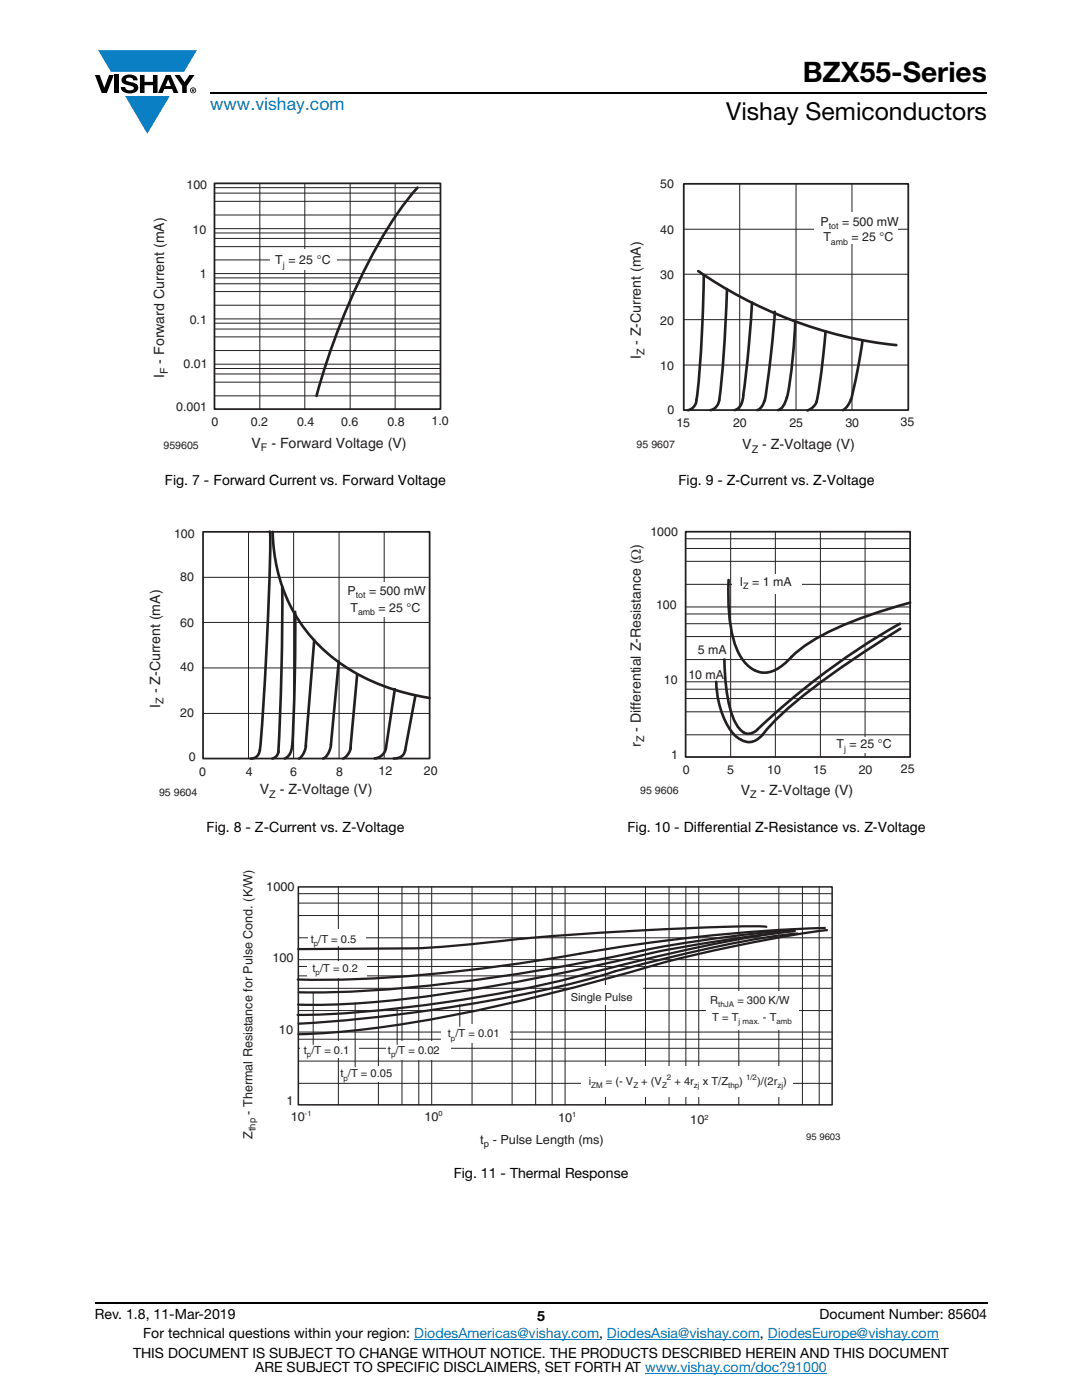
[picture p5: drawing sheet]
<svg xmlns="http://www.w3.org/2000/svg" width="216mm" height="279mm" viewBox="0 0 216 279" stroke-linecap="round" stroke-linejoin="round" font-family="sans-serif">
<g fill="#0a7fc3">
<path d="M19.6 10h19.7l-2.6 4.3h-1.1h-13.5z"/>
<path d="M25 19.2h8.9l-4.5 7.5z"/>
</g>
<g fill="#000">
<path d="M18.9 15h1l.9 2.5 1-2.5h.9l-1.4 3.6h-1zM22.9 15h.9v3.6h-.9zM24.6 15.3a2.1 2.1 0 0 1 2.8 .3l.1 .4h-.9a.79 .79 0 0 0-.7-.5 .79 .79 0 0 0-.8 .4l.3 .3 1 .2a1.08 1.08 0 0 1 1.2 1 1.08 1.08 0 0 1-1.1 1.2 1.73 1.73 0 0 1-2.4-1.2h.9a.96 .96 0 0 0 .8 .6 .96 .96 0 0 0 .9-.4 1.31 1.31 0 0 0-1.2-.6 1.03 1.03 0 0 1-1.1-.6 1.03 1.03 0 0 1 .2-1.1zM27.9 15h.9v1.3h1.7v-1.3h.9v3.6h-.9v-1.6h-1.7v1.6h-.9zM34.8 15h1.1l.9 1.4 1-1.4h1l-1.5 2.2v1.4h-.9v-1.4z"/>
<path d="M33.6 15.9l.5 1.3h-1.1zM33.1 15l-1.6 3.6h1l.3-.8h1.5l.3 .8h1l-1.6-3.6z"/>
<path d="M38.4 17.8h.2v.2h-.2zM38.3 17.7v.7h.1v-.3l.4 .3-.2-.3 .2-.2-.1-.2z"/>
<path d="M38.1 18a.46 .46 0 0 1 .9 0 .46 .46 0 0 1-.9 0zM37.9 18a.6 .6 0 0 0 1.2 0 .6 .6 0 0 0-1.2 0z"/>
</g>
<path d="M42 18.6h155M18.9 260h178.1" fill="none" stroke="#000" stroke-width=".36"/>
<path d="M82.6 267.3h36.9M121.1 267.3h30.5M128.7 274h36.3M153.2 267.3h34.1" fill="none" stroke="#067ec4" stroke-width=".2"/>
<path d="M42.8 36.6h45.1v45.1h-45.1z" fill="none" stroke="#231f20" stroke-width=".35"/>
<g fill="none" stroke="#231f20" stroke-width=".2">
<path d="M42.8 37.5h45.1M42.8 38.5h45.1M51.8 36.6v45.1M60.8 36.6v45.1M69.9 36.6v45.1M78.8 36.6v45.1M42.8 55.5h45.1M42.8 56.6h45.1M42.8 58.2h45.1M42.8 46.5h45.1M42.8 47.6h45.1M42.8 49.2h45.1"/>
<path d="M42.8 51.9h45.1M42.8 40.2h45.1M42.8 42.9h45.1M42.8 54.6h45.1M42.8 45.6h45.1M42.8 73.5h45.1M42.8 74.6h45.1M42.8 76.3h45.1M42.8 79h45.1M42.8 64.5h45.1M42.8 65.7h45.1M42.8 67.2h45.1"/>
<path d="M42.8 70h45.1M42.8 60.9h45.1M42.8 72.7h45.1M42.8 63.6h45.1"/>
</g>
<path d="M83.3 37.5a87.3 87.3 0 0 0-13.7 23.1l-3.4 8.8-3 9.6" fill="none" stroke="#231f20" stroke-width=".53"/>
<path d="M53.9 49.8h13.2v4h-13.2z" fill="#fff"/>
<path d="M40.5 106.1h45.2v45.3h-45.2z" fill="none" stroke="#231f20" stroke-width=".35"/>
<path d="M40.5 115.2h45.2M49.6 106.1v45.3M58.6 106.1v45.3M67.7 106.1v45.3M76.7 106.1v45.3M40.5 133.3h45.2M40.5 124.2h45.2M40.5 142.4h45.2" fill="none" stroke="#231f20" stroke-width=".2"/>
<g fill="none" stroke="#231f20" stroke-width=".53">
<path d="M53.8 106.1a387.4 387.4 0 0 1-1 30.4l-.9 12.6a1.94 1.94 0 0 1-1.9 2.3M54.4 106.1a32.3 32.3 0 0 0 21.6 30.6 47.1 47.1 0 0 0 9.7 2.6M56.3 117.1l-.1 16.9-.7 16.1M58.9 122.1l-.1 14.5-.5 12.3M62.7 127.7l-1.7 21.2M67.6 132.1l-1.6 16.5a3.6 3.6 0 0 1-1.5 2.8M71.3 134.6l-1.4 14.7M78.8 137.5l-1.8 11.8a2.49 2.49 0 0 1-2.3 2.1M82.9 138.8l-2.1 10.9a1.97 1.97 0 0 1-2.2 1.7M55.6 149.9l-.4 .9-.4 .4-.5 .2M58.3 148.9a2.57 2.57 0 0 1-1.5 2.5M61 148.8a3.6 3.6 0 0 1-1.4 2.6"/>
<path d="M70 149.2a2.96 2.96 0 0 1-1.6 2.2"/>
</g>
<path d="M68 116.1h14.8v7h-14.8z" fill-rule="evenodd" fill="#fff"/>
<path d="M136.4 36.7h44.8v45.1h-44.8z" fill="none" stroke="#231f20" stroke-width=".35"/>
<path d="M147.6 36.7v45.1M158.8 36.7v45.1M170 36.7v45.1M136.4 54.7h44.8M136.4 45.7h44.8M136.4 72.9h44.8M136.4 63.8h44.8" fill="none" stroke="#231f20" stroke-width=".2"/>
<path d="M139.3 54.1a85.8 85.8 0 0 0 39.5 14.8M140.4 54.9v.8a226.2 226.2 0 0 1-1.6 24.8l-.6 .9-.9 .5M145.1 57.7a199 199 0 0 1-1.7 22.7l-.4 .7a1.8 1.8 0 0 1-1.2 .7M148.3 78.9a2.82 2.82 0 0 1-1.7 2.9M150.1 60.4l-.8 9.4-1 9.1M152.5 80a2.7 2.7 0 0 1-1.4 1.8M154.6 62.2a198.9 198.9 0 0 1-2 17.8M158.7 64.4a99.4 99.4 0 0 1-1.7 14.9l-.2 .7a2.68 2.68 0 0 1-1.5 1.8M164.7 66.1a119.5 119.5 0 0 1-1.9 14.4l-.7 .9-1 .5M169.8 79.6a4 4 0 0 1-1.6 2.2M172.1 67.9a106.3 106.3 0 0 1-2.4 12.1" fill="none" stroke="#231f20" stroke-width=".53"/>
<path d="M162.4 42.5h16.7v6.2h-16.7z" fill="#fff"/>
<path d="M136.8 106.1h44.8v45h-44.8z" fill="none" stroke="#231f20" stroke-width=".35"/>
<g fill="none" stroke="#231f20" stroke-width=".2">
<path d="M136.8 107.5h44.8M136.8 109.5h44.8M136.8 112h44.8M136.8 116.6h44.8M145.8 106.1v45M154.7 106.1v45M163.7 106.1v45M172.6 106.1v45M136.8 136.1h44.8M136.8 121.1h44.8M136.8 137.5h44.8M136.8 139.4h44.8"/>
<path d="M136.8 122.5h44.8M136.8 124.5h44.8M136.8 127h44.8M136.8 131.6h44.8M136.8 142.1h44.8M136.8 146.6h44.8"/>
</g>
<path d="M145.4 115.7a34.2 34.2 0 0 0 1.7 14.1 6.6 6.6 0 0 0 4.5 4.3 5.6 5.6 0 0 0 4.9-1.6 30.6 30.6 0 0 1 11.9-7.8l7-2.6 6.2-1.8M142.9 136.1a18 18 0 0 0 3.4 10.3l1.1 1 .5 .2M179.6 124.5a146.4 146.4 0 0 0-28.7 21.3 2.19 2.19 0 0 1-3.5-.5 18 18 0 0 1-2.6-8.7l-.3-5M179.6 125.5a159.8 159.8 0 0 0-24.1 17.4l-3.3 3.6M152.2 146.6a3.2 3.2 0 0 1-4.3 1.1" fill="none" stroke="#231f20" stroke-width=".53"/>
<g fill="#fff">
<path d="M166.9 147.1h11.3v3.1h-11.3z"/>
<path d="M146.2 114.7h13.8v3.8h-13.8z"/>
</g>
<path d="M59.5 177h106.5v43.5h-106.5z" fill="none" stroke="#231f20" stroke-width=".3"/>
<g fill="none" stroke="#231f20" stroke-width=".2">
<path d="M59.5 178.4h106.5M67.5 177v43.5M75.5 177v43.5M80.2 177v43.5M83.6 177v43.5M86.1 177v43.5M94.2 177v43.5M102.2 177v43.5M106.9 177v43.5M110.2 177v43.5M112.8 177v43.5M120.8 177v43.5"/>
<path d="M128.8 177v43.5M133.5 177v43.5M136.9 177v43.5M139.4 177v43.5M147.4 177v43.5M155.4 177v43.5M160.1 177v43.5M163.5 177v43.5M59.5 192.9h106.5M59.5 194.8h106.5M59.5 197.2h106.5M59.5 180.2h106.5"/>
<path d="M59.5 182.7h106.5M59.5 187.2h106.5M59.5 191.5h106.5M59.5 207.4h106.5M59.5 209.2h106.5M59.5 211.8h106.5M59.5 216.2h106.5M59.5 201.7h106.5M59.5 206h106.5"/>
</g>
<g fill="#fff">
<path d="M61.5 185.4h11.5v3.4h-11.5z" fill-rule="evenodd"/>
<path d="M61.3 191.7h11.9v3.4h-11.9z" fill-rule="evenodd"/>
<path d="M59.9 207.8h11.8v3.3h-11.8z" fill-rule="evenodd"/>
<path d="M77 207.8h12.8v3.6h-12.8z" fill-rule="evenodd"/>
<path d="M88.1 204.4h13.6v3.6h-13.6z" fill-rule="evenodd"/>
<path d="M113.7 196.6h14.5v4h-14.5z" fill-rule="evenodd"/>
<path d="M140.9 197.9h18.5v7.6h-18.5z" fill-rule="evenodd"/>
</g>
<g fill="#fff">
<path d="M68 212.8h11.9v3.1h-11.9z"/>
<path d="M116 212.8h42.2v6.2h-42.2z"/>
</g>
<path d="M104 187.3l-10.8 1.2-9.2 .7-24.5 .2M152.9 185a272.6 272.6 0 0 0-25.4 .7l-13.4 .8-10.2 .9M158.4 185.5a271.4 271.4 0 0 0-31.4 4.5 352.9 352.9 0 0 1-60.7 8h-6.7M158.5 185.8a317 317 0 0 0-28.3 4.4 380.9 380.9 0 0 1-57.3 9.9l-7.1 .4h-6.3M158.6 185.8a311.3 311.3 0 0 0-41.7 8.6 263.4 263.4 0 0 1-56.2 8.1h-1.3M159.1 186.3a225.7 225.7 0 0 0-33.9 6.9 279.8 279.8 0 0 1-51 9.9l-8.5 .8-6.1 .4M164.6 185.2a357.3 357.3 0 0 0-54.4 6.1 283 283 0 0 1-50.8 4.2M165 185.6a285.8 285.8 0 0 0-34 6.9 372.9 372.9 0 0 1-57.3 12.8l-7.4 .8-6.8 .3" fill="none" stroke="#231f20" stroke-width=".45"/>
<path d="M62.5 198.1v10.4M70.9 200.1v12.8M79.2 201.3v7.2M91.7 200.5v4.3" fill="none" stroke="#231f20" stroke-width=".2"/>
<text font-size="5.6" x="160.2" y="16.4">BZX55-Series</text>
<text font-size="4.9" x="144.9" y="24">Vishay Semiconductors</text>
<text font-size="3.5" fill="#067ec4" x="42" y="21.9">www.vishay.com</text>
<g font-size="2.8" fill="#231f20">
<text x="127.9" y="71.7" transform="rotate(-90 127.9 71.7)">I</text>
<text x="127.9" y="68.9" transform="rotate(-90 127.9 68.9)">- Z-Current (mA)</text>
<text x="32.8" y="75.4" transform="rotate(-90 32.8 75.4)">I</text>
<text x="32.8" y="72.6" transform="rotate(-90 32.8 72.6)">- Forward Current (mA)</text>
<text x="50.2" y="89.4">V</text>
<text x="54.1" y="89.4">- Forward Voltage (V)</text>
<text x="148.1" y="89.7">V</text>
<text x="152.1" y="89.7">- Z-Voltage (V)</text>
<text x="31.9" y="141.2" transform="rotate(-90 31.9 141.2)">I</text>
<text x="31.9" y="138.4" transform="rotate(-90 31.9 138.4)">- Z-Current (mA)</text>
<text x="127.9" y="149" transform="rotate(-90 127.9 149)">r</text>
<text x="127.9" y="146" transform="rotate(-90 127.9 146)">- Differential Z-Resistance (Ω)</text>
<text x="51.9" y="158.5">V</text>
<text x="55.8" y="158.5">- Z-Voltage (V)</text>
<text x="147.8" y="158.6">V</text>
<text x="151.8" y="158.6">- Z-Voltage (V)</text>
</g>
<g font-size="2.8">
<text x="32.9" y="96.8">Fig. 7 - Forward Current vs. Forward Voltage</text>
<text x="135.4" y="96.8">Fig. 9 - Z-Current vs. Z-Voltage</text>
<text x="41.2" y="166">Fig. 8 - Z-Current vs. Z-Voltage</text>
<text x="125.2" y="166">Fig. 10 - Differential Z-Resistance vs. Z-Voltage</text>
<text x="90.5" y="235.2">Fig. 11 - Thermal Response</text>
<text x="18.9" y="263.3">Rev. 1.8, 11-Mar-2019</text>
<text x="107.2" y="263.6">5</text>
<text x="163.6" y="263.3">Document Number: 85604</text>
<text x="28.6" y="267.1">For technical questions within your region: DiodesAmericas@vishay.com, DiodesAsia@vishay.com, DiodesEurope@vishay.com</text>
<text x="26.5" y="271">THIS DOCUMENT IS SUBJECT TO CHANGE WITHOUT NOTICE. THE PRODUCTS DESCRIBED HEREIN AND THIS DOCUMENT</text>
<text x="50.9" y="273.8">ARE SUBJECT TO SPECIFIC DISCLAIMERS, SET FORTH AT www.vishay.com/doc?91000</text>
</g>
<g font-size="2.5" fill="#231f20">
<text x="37.2" y="37.7">100</text>
<text x="131.7" y="37.5">50</text>
<text x="38.4" y="46.6">10</text>
<text x="131.7" y="46.8">40</text>
<text x="163.7" y="45">P</text>
<text x="168" y="45">= 500 mW</text>
<text x="54.9" y="52.7">T = 25 °C</text>
<text x="164.3" y="48.1">T</text>
<text x="169.9" y="48.1">= 25 °C</text>
<text x="39.9" y="55.5">1</text>
<text x="131.7" y="55.6">30</text>
<text x="37.8" y="64.7">0.1</text>
<text x="131.7" y="64.8">20</text>
<text x="36.6" y="73.4">0.01</text>
<text x="131.7" y="73.9">10</text>
<text x="35.2" y="82.1">0.001</text>
<text x="133.2" y="82.7">0</text>
<text x="42.2" y="85.1">0</text>
<text x="50.1" y="85.1">0.2</text>
<text x="59.3" y="85.1">0.4</text>
<text x="68.1" y="85.1">0.6</text>
<text x="77.3" y="85.1">0.8</text>
<text x="86.1" y="84.8">1.0</text>
<text x="135" y="85.3">15</text>
<text x="146.3" y="85.3">20</text>
<text x="157.5" y="85.3">25</text>
<text x="168.7" y="85.3">30</text>
<text x="179.7" y="85">35</text>
<text x="34.7" y="107.3">100</text>
<text x="129.8" y="106.9">1000</text>
<text x="35.9" y="115.9">80</text>
<text x="69.4" y="118.7">P</text>
<text x="73.7" y="118.7">= 500 mW</text>
<text x="147.6" y="116.9">I</text>
<text x="150.1" y="116.9">= 1 mA</text>
<text x="35.9" y="125.1">60</text>
<text x="69.9" y="122.1">T</text>
<text x="75.6" y="122.1">= 25 °C</text>
<text x="130.9" y="121.6">100</text>
<text x="139.2" y="130.5">5 mA</text>
<text x="35.9" y="134">40</text>
<text x="132.5" y="136.5">10</text>
<text x="137.4" y="135.5">10 mA</text>
<text x="35.9" y="143.1">20</text>
<text x="166.9" y="149.3">T = 25 °C</text>
<text x="37.7" y="151.8">0</text>
<text x="39.8" y="154.8">0</text>
<text x="49" y="154.8">4</text>
<text x="57.9" y="154.8">6</text>
<text x="67" y="154.8">8</text>
<text x="75.5" y="154.6">12</text>
<text x="84.6" y="154.6">20</text>
<text x="133.9" y="151.5">1</text>
<text x="136.2" y="154.5">0</text>
<text x="145.1" y="154.5">5</text>
<text x="153.1" y="154.5">10</text>
<text x="162.2" y="154.5">15</text>
<text x="171.4" y="154.5">20</text>
<text x="179.8" y="154.3">25</text>
<text x="53.1" y="177.8">1000</text>
<text x="54.4" y="192">100</text>
<text x="55.7" y="206.4">10</text>
<text x="57.2" y="220.6">1</text>
<text x="50.4" y="227.3" transform="rotate(-90 50.4 227.3)">Z</text>
<text x="50.4" y="222.5" transform="rotate(-90 50.4 222.5)">- Thermal Resistance for Pulse Cond. (K/W)</text>
<text x="58" y="223.6">10</text>
<text x="84.7" y="223.6">10</text>
<text x="111.4" y="223.9">10</text>
<text x="137.7" y="224.3">10</text>
<text x="95.8" y="228.3">t</text>
<text x="98.3" y="228.3">- Pulse Length (ms)</text>
</g>
<g font-size="2.2" fill="#231f20">
<text x="62" y="188.1">t /T = 0.5</text>
<text x="62.4" y="193.9">t /T = 0.2</text>
<text x="113.9" y="199.7">Single Pulse</text>
<text x="141.7" y="200.4">R</text>
<text x="142.1" y="203.8">T = T</text>
<text x="147.1" y="200.4">= 300 K/</text>
<text x="152.2" y="203.8">- T</text>
<text x="155.5" y="200.4">W</text>
<text x="89.4" y="207">t /T = 0.01</text>
<text x="60.6" y="210.4">t /T = 0.1</text>
<text x="67.9" y="215">t</text>
<text x="69.4" y="215">/T = 0.05</text>
<text x="77.4" y="210.4">t /T = 0.02</text>
<text x="117.5" y="216.5">i</text>
<text x="120.9" y="216.5">= (- V</text>
<text x="128" y="216.5">+ (V</text>
<text x="134.6" y="216.5">+ 4r</text>
<text x="140.2" y="216.5">x T/Z</text>
<text x="147.5" y="216.5">)</text>
<text x="151.1" y="216.5">)/(2r</text>
<text x="156.3" y="216.5">)</text>
</g>
<g font-size="2.1" fill="#231f20">
<text x="128.6" y="70.9" transform="rotate(-90 128.6 70.9)">Z</text>
<text x="33.5" y="74.6" transform="rotate(-90 33.5 74.6)">F</text>
<text x="32.6" y="89.5">959605</text>
<text x="127" y="89.4">95 9607</text>
<text x="52.1" y="90.1">F</text>
<text x="150" y="90.4">Z</text>
<text x="32.6" y="140.5" transform="rotate(-90 32.6 140.5)">Z</text>
<text x="128.6" y="148.1" transform="rotate(-90 128.6 148.1)">Z</text>
<text x="31.7" y="158.9">95 9604</text>
<text x="53.7" y="159.3">Z</text>
<text x="127.8" y="158.5">95 9606</text>
<text x="149.7" y="159.3">Z</text>
</g>
<g font-size="1.9" fill="#231f20">
<text x="51" y="225.8" transform="rotate(-90 51 225.8)">thp</text>
<text x="160.8" y="227.5">95 9603</text>
<text x="96.6" y="228.9">p</text>
</g>
<g font-size="1.8" fill="#231f20">
<text x="165.4" y="45.8">tot</text>
<text x="56.5" y="53.5">j</text>
<text x="165.8" y="48.8">amb</text>
<text x="71" y="119.4">tot</text>
<text x="148.3" y="117.6">Z</text>
<text x="71.4" y="122.8">amb</text>
<text x="168.4" y="150">j</text>
</g>
<g font-size="1.6" fill="#231f20">
<text x="62.6" y="188.7">p</text>
<text x="63" y="194.5">p</text>
<text x="143.3" y="201">thJA</text>
<text x="90" y="207.7">p</text>
<text x="147.4" y="204.4">j max.</text>
<text x="155" y="204.4">amb</text>
<text x="61.2" y="211">p</text>
<text x="68.5" y="215.6">p</text>
<text x="78" y="211">p</text>
<text x="133.1" y="215.5">2</text>
<text x="148.9" y="215.6">1/2</text>
<text x="118" y="217.1">ZM</text>
<text x="126.4" y="217.1">Z</text>
<text x="132.1" y="217.1">Z</text>
<text x="138.5" y="217.1">zj</text>
<text x="145.3" y="217.1">thp</text>
<text x="155.1" y="217.1">zj</text>
</g>
<g font-size="1.5" fill="#231f20">
<text x="60.9" y="222.8">-1</text>
<text x="87.5" y="222.8">0</text>
<text x="114.2" y="223">1</text>
<text x="140.6" y="223.4">2</text>
</g>
</svg>
